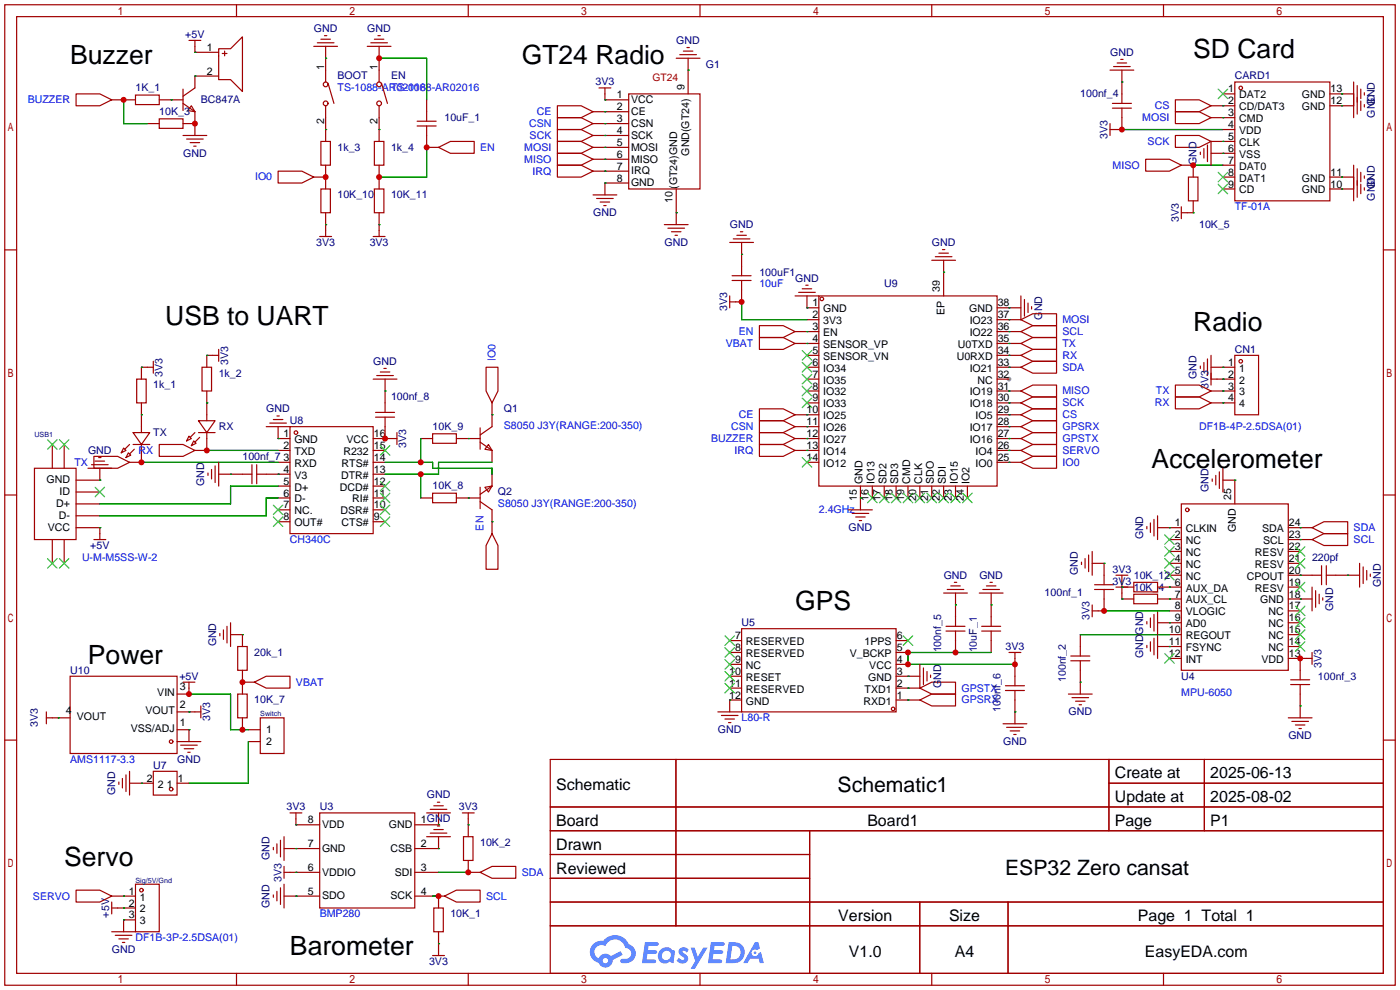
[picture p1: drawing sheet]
<svg xmlns="http://www.w3.org/2000/svg" width="299mm" height="212mm" viewBox="0 0 299 212" stroke-linecap="round" stroke-linejoin="round" font-family="sans-serif">
<circle cx="215.6" cy="81" r=".51" fill="#999"/>
<g fill="none" stroke="#a10000" stroke-width=".25">
<path d="M1 1h297.2v209.6h-297.2zM3.6 3.6h292.1v204.4h-292.1zM50.5 1v2.6M100.1 1v2.6M149.6 1v2.6M199.1 1v2.6M248.7 1v2.6M1 53.4h2.6M295.7 53.4h2.5M1 105.8h2.6M295.7 105.8h2.5M1 158.2h2.6"/>
<path d="M295.7 158.2h2.5M117.6 162.3h178.1v45.7h-178.1zM117.6 172.5h178.1M117.6 177.5h178.1M144.5 162.3v35.6M173 177.5v30.5M237 162.3v15.2M237 167.4h58.7M257.4 162.3v15.2M117.6 182.6h55.4M117.6 192.8h178.1M117.6 187.7h55.4"/>
<path d="M117.6 197.9h178.1M196.6 192.8v15.2M215.4 192.8v15.2M50.5 208v2.6M100.1 208v2.6M149.6 208v2.6M199.1 208v2.6M248.7 208v2.6"/>
</g>
<g fill="#5487ff">
<path d="M145.3 202.7a1.3 1.3 0 0 1 1.9 .3l-.4 .6a.54 .54 0 0 0-.9-.2l.1 .2a1.34 1.34 0 0 1 .9 1.8 1.47 1.47 0 0 1-2.3-.1l.5-.6 .8 .5a.31 .31 0 0 0 .4-.3 .31 .31 0 0 0-.3-.4 1.12 1.12 0 0 1-.7-1.8z"/>
<path d="M147.6 202.5h.9l.6 2 1.2-2h.9l-2.7 4.6h-.9l1-1.7z"/>
<path d="M137.8 201.4h1.7a1.31 1.31 0 0 1 1.2 .2 .4 .4 0 0 1-.3 .5l-1.8 .1-.1 .9h1.6a.4 .4 0 0 1 .4 .4 .4 .4 0 0 1-.5 .4h-1.6l-.2 1.2h1.4a.46 .46 0 0 1 .5 0 .46 .46 0 0 1 .1 .5l-.4 .2h-2.6z"/>
<path d="M151.9 201.4h1.7a1.32 1.32 0 0 1 1.2 .2 .39 .39 0 0 1-.3 .5l-1.8 .1-.1 .9h1.6a.4 .4 0 0 1 .4 .4 .4 .4 0 0 1-.4 .4h-1.7l-.2 1.2h1.4a.46 .46 0 0 1 .5 0 .46 .46 0 0 1 .1 .5l-.4 .2h-2.6z"/>
<path d="M161.3 201.4h.8l.3 1.3-.6 .4a.75 .75 0 0 0-1.1 .3 .75 .75 0 0 0 .5 1 .75 .75 0 0 0 .9-.7l.5-.2 .6 2.3h-.8l-.3-.9h-1.8l-.5 .9h-1z"/>
<path d="M155.7 201.4l-.6 4.4h1.5a2.27 2.27 0 0 0 2.6-2.2 2.27 2.27 0 0 0-2.7-2.2zM156.5 202.1a1.5 1.5 0 0 1 1.8 1.6 1.5 1.5 0 0 1-1.9 1.4h-.3z"/>
<path d="M141.2 203a1.6 1.6 0 0 0-.3 2.3 1.6 1.6 0 0 0 2.3 .2l.7 .3 .3-2.4-.1-.3-.5-.1a1.58 1.58 0 0 0-2.4 0zM141.8 203.5a.98 .98 0 0 1 1.6 .4 .98 .98 0 0 1-1.1 1.3 .94 .94 0 0 1-.9-.7 .94 .94 0 0 1 .4-1z"/>
<path d="M126.8 201.8a2.37 2.37 0 0 0 1.1 4 1.54 1.54 0 0 0 1.8 1 1.54 1.54 0 0 0 1.2-1.6l2.2-1.1-.5-.8-2 1a1.57 1.57 0 0 0-2.7 .5 1.5 1.5 0 0 1-.7-2.1 1.5 1.5 0 0 1 2.2-.5 2.23 2.23 0 0 1 2.3-1.4 2.23 2.23 0 0 1 2 1.8 1.16 1.16 0 0 1 1.2 1.1 1.16 1.16 0 0 1-1.1 1.2h-.7a.47 .47 0 0 0-.5 .4 .47 .47 0 0 0 .4 .5 2.17 2.17 0 0 0 2.5-.9 2.17 2.17 0 0 0-.3-2.7l-.8-.4a3.2 3.2 0 0 0-5.5-.7l-1.1 .1zM128.8 205.3a.6 .6 0 0 1 1.2 0 .6 .6 0 0 1-1.2 0z"/>
<circle cx="161.4" cy="203.6" r=".28"/>
</g>
<g fill="none" stroke="#a10000" stroke-width=".25">
<path d="M39.1 19.1v4.5M40.4 8.6h2.5M41.7 8.6v2.6h5M46.7 10.4h2.6l2.5-2.5v11.7l-2.5-2.6h-2.6zM46.7 16.3h-5v2.5l-2.6 1.8M47.5 11.4h1M48 10.9v1M67.1 9.9h5M67.8 9.1h3.6M68.6 8.4h2M69.3 7.6h.5M69.6 9.9v7.6"/>
<path d="M70.1 17.8l1.3 4.3M78.5 9.9h5.1M79.2 9.1h3.6M80 8.4h2M80.8 7.6h.5M81 9.9v7.6M81.5 17.8l1.3 4.3M128 18.8h2.6M129.3 18.8v2.5h5.1M144.5 12.4h5.1M145.3 11.7h3.5M146 10.9h2.1"/>
<path d="M146.8 10.2h.5M147.1 12.4v7.7M237.2 15h5.1M238 14.2h3.6M238.8 13.5h2M239.5 12.7h.5M239.8 15v7.1M263.9 17.5h20.3v25.4h-20.3zM289.3 17.5v7.6M290.1 18.3v6.1M290.8 19.1v2M291.6 19.8v.5"/>
<path d="M16.3 20.1h5l2.6 1.2-2.6 1.3h-5zM23.9 21.3h5.1M29 20.3h5v2.1h-5zM31.5 26.4h2.5M34 25.4h5.1v2h-5.1zM34 21.3h5.1M39.1 22.1l2.6 1.8M39.1 26.4h2.6M39.1 29h5.1M39.9 29.7h3.5M40.6 30.5h2.1M40.9 22.6l.8 1.3-1.6-.3z"/>
<path d="M41.4 31.2h.5M41.7 23.9v5.1M59.4 36.6h5.1l2.6 1.2-2.6 1.3h-5.1zM67.1 37.8h2.5M68.6 30.2h2v5.1h-2zM69.6 22.6v7.6M69.6 35.3v5.1M80 30.2h2v5.1h-2zM81 22.6v7.6M81 35.3v5.1M89.2 26.9h4M89.2 25.9h4"/>
<path d="M91.2 21.3v4.6M91.2 26.9v4.6h2.5M93.7 31.5l2.6-1.3h5v2.6h-5zM119.1 32.8h5.1l2.5 1.2-2.5 1.3h-5.1zM119.1 27.7h5.1l2.5 1.3-2.5 1.2h-5.1zM119.1 30.2h5.1l2.5 1.3-2.5 1.3h-5.1zM119.1 35.3h5.1l2.5 1.3-2.5 1.2h-5.1zM119.1 25.1h5.1l2.5 1.3-2.5 1.3h-5.1zM119.1 22.6h5.1l2.5 1.3-2.5 1.2h-5.1zM126.7 26.4h7.7M126.7 29h7.7M126.7 31.5h7.7"/>
<path d="M126.7 23.9h7.7M126.7 34h7.7M126.7 36.6h7.7M134.4 20.1h15.2v20.3h-15.2zM134.4 39.1h-5.1v2.6M237.2 26.4v2.6M237.7 23.1h4.1M237.7 22.1h4.1M239.8 23.1v4.6h-2.6M244.9 34h5l2.6 1.3-2.6 1.3h-5zM251.2 21.3h5.1l2.5 1.3-2.5 1.3h-5.1zM251.2 29h5.1l2.5 1.2-2.5 1.3h-5.1z"/>
<path d="M251.2 23.9h5.1l2.5 1.2-2.5 1.3h-5.1zM252.5 35.3h2.5v2.5M254 37.8h2v5.1h-2zM256.5 32.5v.5M257.3 31.8v2M258.1 31v3.5M258.8 30.2v5.1M258.8 22.6h5.1M258.8 30.2h5.1M258.8 32.8h5.1M258.8 25.1h5.1M261.4 35.3h2.5"/>
<path d="M261.4 27.7h2.5M261.4 20.1h2.5M261.4 37.8h2.5M284.2 22.6h5.1M284.2 20.1h5.1M284.2 37.8h5.1M289.3 35.3v7.6M290.1 36.1v6.1M290.8 21.6v2M290.8 36.8v2.1M290.8 39.4v2M291.6 22.4v.5"/>
<path d="M291.6 37.6v.5M68.3 50.5h2.6M68.6 40.4h2v5.1h-2zM69.6 45.5v5M79.8 50.5h2.5M80 40.4h2v5.1h-2zM81 45.5v5M126.7 41.7h5.1M127.5 42.4h3.6M128.3 43.2h2M129 43.9h.5M142 48h5.1"/>
<path d="M142.7 48.8h3.6M143.5 49.5h2M144.3 50.3h.5M144.5 40.4v7.6M156 51.8h5M156.5 59.9h4M156.5 58.9h4M156.7 51.1h3.6M157.5 50.3h2M158.2 49.5h.5M158.5 59.9v4.6h-2.5M158.5 51.8v7.1"/>
<path d="M199.1 55.6h5.1M199.9 54.9h3.6M200.7 54.1h2M201.4 53.3h.5M201.7 55.6v7.6M252.5 44.2v2.5M255 42.9v2.6h-2.5M261.4 40.4h2.5M284.2 40.4h5.1M291.6 40.1v.5M32.8 78.5h-2.6v2.5M32.8 77.2v2.6"/>
<path d="M43.2 78.5h2v5.1h-2zM46.7 75.9h-2.5v2.6M46.7 74.7v2.5M81.3 79.5h2M82 78.7h.5M103.9 78.5h2.5v5.1l-1.2 2.5-1.3-2.5zM156 63.2v2.6M162.3 72.1h5.1l2.5 1.3-2.5 1.3h-5.1zM162.3 69.6h5.1l2.5 1.3-2.5 1.2h-5.1zM169.9 70.9h5.1M169.9 73.4h5.1M169.9 63.2h5.1"/>
<path d="M170.7 62.5h3.5M171.4 61.7h2.1M172.2 61h.5M172.5 78.5h2.5M172.5 63.2v2.6h2.5M172.5 68.3h2.5M172.5 75.9h2.5M175 63.2h38.1v40.7h-38.1zM213.1 78.5h5.1M213.1 65.8h5.1M213.1 68.3h5.1M213.1 70.9h5.1"/>
<path d="M213.1 73.4h5.1M213.1 75.9h5.1M218.2 70.9l2.5-1.3h5.1v2.5h-5.1zM218.2 78.5l2.5-1.3h5.1v2.6h-5.1zM218.2 68.3l2.5-1.2h5.1v2.5h-5.1zM218.2 75.9l2.5-1.2h5.1v2.5h-5.1zM218.2 73.4l2.5-1.3h5.1v2.6h-5.1zM218.2 63.2v5.1M218.9 64v3.6M219.7 64.8v2M220.5 65.5v.5M256.5 78.2v.5"/>
<path d="M257.3 77.5v2M258.1 76.7v3.6M258.8 78.5h5.1M258.8 75.9v6.4M263.9 75.9h5.1v12.7h-5.1zM11.2 95v5.1M13.7 95v5.1M19.6 99.3h3.5M20.1 97.5h5l2.6 1.3-2.6 1.3h-5zM20.3 98.6h2.1M21.1 97.8h.5M26.4 95.8l.5 .5-1 .5z"/>
<path d="M27.4 96.8l.5 .5-1 .5zM27.7 95l-1 1M28.4 92.5h3.6l-1.8 2.5zM28.4 95h3.6M28.7 96l-1 1M29.2 81h2v5.1h-2zM30.2 95v3.8h-2.5M30.2 86.1v6.4M34 95h5.1l2.6 1.3-2.6 1.2h-5.1zM40.4 93.2l.5 .5-1 .5zM41.4 94.2l.5 .5-1 .5zM41.7 92.5l-1.1 1"/>
<path d="M42.4 89.9h3.6l-1.8 2.6zM42.4 92.5h3.6M42.7 93.5l-1 1M44.2 92.5v3.8h-2.5M44.2 83.6v6.3M46 99.6v3.5M46.7 98.8v5.1M53.8 99.3v4.1M54.9 99.3v4.1M56.9 91.2h5.1M57.7 90.4h3.5M58.4 89.7h2.1"/>
<path d="M59.2 88.9h.5M59.4 91.2v2.5h2.6M59.4 96.3h2.6M59.4 98.8h2.6M62 91.2h17.8v22.8h-17.8zM79.8 81h5M79.8 93.7h5M79.8 96.3h2.5M79.8 98.8h2.5M80.3 88.1h4M80.3 89.2h4M80.5 80.3h3.6"/>
<path d="M82.3 81v7.1M82.3 89.2v4.5M84.8 92.5v2.5M89.9 93.7h2.6M92.5 92.7h5v2h-5zM97.5 93.7h5.1M102.6 94.5l2.6 1.8M102.6 91.4v4.6M104.4 95l.8 1.3-1.6-.3zM105.2 86.1v5.1l-2.6 1.8M105.2 96.3v2.5M162.3 92.5h5.1l2.5 1.2-2.5 1.3h-5.1z"/>
<path d="M162.3 89.9h5.1l2.5 1.3-2.5 1.3h-5.1zM162.3 87.4h5.1l2.5 1.2-2.5 1.3h-5.1zM162.3 95h5.1l2.5 1.3-2.5 1.2h-5.1zM169.9 93.7h5.1M169.9 96.3h5.1M169.9 91.2h5.1M169.9 88.6h5.1M172.5 81h2.5M172.5 86.1h2.5M172.5 83.6h2.5M172.5 98.8h2.5M213.1 81h2.5"/>
<path d="M213.1 86.1h5.1M213.1 83.6h5.1M213.1 93.7h5.1M213.1 96.3h5.1M213.1 98.8h5.1M213.1 91.2h5.1M213.1 88.6h5.1M218.2 83.6l2.5-1.3h5.1v2.5h-5.1zM218.2 86.1l2.5-1.3h5.1v2.6h-5.1zM218.2 93.7l2.5-1.2h5.1v2.5h-5.1zM218.2 91.2l2.5-1.3h5.1v2.6h-5.1zM218.2 98.8l2.5-1.3h5.1v2.6h-5.1z"/>
<path d="M218.2 96.3l2.5-1.3h5.1v2.5h-5.1zM218.2 88.6l2.5-1.2h5.1v2.5h-5.1zM251.2 84.8h5.1l2.5 1.3-2.5 1.3h-5.1zM251.2 82.3h5.1l2.5 1.3-2.5 1.2h-5.1zM258.8 81h5.1M258.8 86.1h5.1M258.8 83.6h5.1M7.4 100.1h8.9v15.2h-8.9zM11.2 115.3v5.1M13.7 115.3v5.1M16.3 112.8h5v2.5M16.3 110.2h5"/>
<path d="M16.3 107.7h5M16.3 105.2h5M18.8 100.1h5.1M20.1 115.3h2.5M21.3 100.1v2.5h-5M44.4 101.1v.5M45.2 100.3v2.1M46.7 101.3h7.1M54.9 101.3h7.1M59.4 103.9h2.6M59.4 106.4h2.6M59.4 109h2.6"/>
<path d="M59.4 111.5h2.6M79.8 101.3h2.5M79.8 103.9h2.5M79.8 106.4h2.5M79.8 109h2.5M79.8 111.5h2.5M89.9 106.4h2.6M92.5 105.4h5v2h-5zM97.5 106.4h5.1M102.6 107.2l2.6 1.8v5M102.6 104.1v4.6M103.6 104.1l1.6-.2-.8 1.3z"/>
<path d="M105.2 114l1.2 2.6v5.1h-2.5v-5.1zM105.2 101.3v2.6M105.2 103.9l-2.6 1.8M181.4 109h5M182.1 109.7h3.6M182.9 110.5h2M183.6 111.3h.5M183.9 103.9v5.1M186.4 103.9v2.5M189 103.9v2.5M191.5 103.9v2.5M194.1 103.9v2.5"/>
<path d="M196.6 103.9v2.5M199.1 103.9v2.5M201.7 103.9v2.5M204.2 103.9v2.5M206.8 103.9v2.5M231.9 119.4v2M232.7 118.6v3.6M233.4 117.9v5M245.1 112.5v.5M245.9 111.8v2M246.6 111v3.6M247.4 112.8h5.1"/>
<path d="M247.4 110.2v5.1M249.9 115.3h2.6M249.9 117.9h2.6M252.5 107.7h22.8v35.6h-22.8zM259.1 102.4v.5M259.8 101.6v2M260.6 100.8v3.6M261.4 102.6h2.5v5.1M261.4 100.1v5.1M275.3 112.8h5.1M275.3 115.3h5.1M275.3 117.9h2.6"/>
<path d="M280.4 115.3l2.6-1.3h5v2.6h-5zM280.4 112.8l2.6-1.3h5v2.5h-5zM47 135.4v.5M47.8 134.6v2.1M48.5 133.9v3.5M49.3 135.6h2.5v2.6M49.3 133.1v5.1M50.8 138.2h2v5.1h-2zM156 139.4h2.5M156 136.9h2.5M158.5 134.4h33v17.7h-33zM191.5 139.4h2.6"/>
<path d="M191.5 136.9h2.6M201.7 126.7h5.1M202.2 134.9h4M202.2 133.9h4M202.4 126h3.6M203.2 125.2h2M204 124.5h.5M204.2 126.7v7.2M204.2 134.9v4.5M209.3 126.7h5.1M209.8 134.9h4.1M209.8 133.9h4.1"/>
<path d="M210.1 126h3.5M210.8 125.2h2.1M211.6 124.5h.5M211.8 126.7v7.2M211.8 134.9v4.5M215.6 139.4h2.6M216.9 139.4v7.2M230.9 135.6v4.6M231.1 120.1v.5M233.4 120.4h2.6v4.6M233.4 129.3v2.5M233.9 125h4.1"/>
<path d="M233.9 126h4.1M236 126v4.6h-2.6M238.5 122.9h2.5M238.5 125.5h3.8M239.8 122.9v5.1h2.5M242.3 127h5.1v2h-5.1zM242.3 124.5h5.1v2h-5.1zM245.1 132.8v.6M245.1 137.9v.5M245.9 132.1v2M245.9 137.2v2M246.6 131.3v3.6"/>
<path d="M246.6 136.4v3.6M247.4 125.5h5.1M247.4 128h5.1M247.4 133.1h5.1M247.4 138.2h5.1M247.4 130.6v10.1M249.9 120.4h2.6M249.9 122.9h2.6M249.9 130.6h2.6M249.9 135.6h2.6M275.3 120.4h2.6M275.3 122.9h7.1"/>
<path d="M275.3 125.5h2.6M275.3 128h5.1M275.3 130.6h2.6M275.3 133.1h2.6M275.3 135.6h2.6M275.3 138.2h2.6M280.4 125.5v5.1M280.4 139.4v2.6M281.2 126.2v3.6M281.9 127v2M282.4 120.9v4.1M282.7 127.8v.5"/>
<path d="M283.5 122.9h7.1M283.5 120.9v4.1M290.6 120.4v5.1M291.3 121.2v3.5M292.1 121.9v2.1M292.9 122.7v.5M9.9 153.4h5.1M9.9 152.1v2.6M15 144.5h22.8v16.5h-22.8zM37.8 152.1h5.1M37.8 156h2.6v2.5M37.8 158.5h5.1"/>
<path d="M38.6 159.3h3.6M39.1 145.8h2.6M40.4 145.8v2.5h-2.6M42.9 150.9v2.5M50.8 148.3h2v5.1h-2zM51.8 143.3v5M51.8 153.4v2.6M51.8 145.8h2.6M53.1 156h2.5M53.1 158.5h2.5M54.4 145.8l2.5-1.3h5.1v2.6h-5.1zM55.6 153.4h5.1v7.6h-5.1z"/>
<path d="M153.4 152.1h5.1M154.2 152.9h3.5M154.9 153.7h2.1M155.7 154.4h.5M156 147.1h2.5M156 144.5h2.5M156 142h2.5M158.5 149.6h-2.5v2.5M191.5 149.6h5.1M191.5 147.1h5.1M191.5 144.5h5.1M191.5 142h2.6"/>
<path d="M196.6 149.6l2.5-1.3h5.1v2.6h-5.1zM196.6 147.1l2.5-1.3h5.1v2.5h-5.1zM196.6 142v5.1M197.4 142.7v3.6M198.1 143.5v2M198.9 144.3v.5M214.4 154.7h5.1M214.9 147.6h4M214.9 146.6h4M215.1 155.4h3.6M215.9 156.2h2M216.7 157h.5"/>
<path d="M216.9 147.6v7.1M228.3 148.3h5.1M228.9 141.2h4M228.9 140.2h4M229.1 149.1h3.6M229.9 149.9h2M230.6 150.6h.5M230.9 141.2v7.1M249.9 140.7h2.6M275.3 140.7h5.1M275.3 153.4h5.1M275.8 145.3h4.1"/>
<path d="M275.8 146.3h4.1M276.1 154.2h3.6M276.9 154.9h2M277.6 155.7h.5M277.9 140.7v4.6M277.9 146.3v7.1M25.4 167.1v.5M26.2 166.4v2M26.9 165.6v3.6M27.7 167.4h5.1M27.7 164.8v5.1M32.8 164.8h5v5.1h-5z"/>
<path d="M37.8 167.4h2.6M39.4 160h2M40.1 160.8h.5M59.9 179.6v3.5M60.7 178.8v5.1M62 173.7h2.5M63.2 173.7v2.6h5.1M68.3 173.7h20.3v20.4h-20.3zM91.2 173.7h5.1M91.2 178.8h5.1M91.9 173h3.6M91.9 178.1h3.6"/>
<path d="M92.7 172.2h2M92.7 177.3h2M93.5 171.5h.5M93.5 176.5h.5M93.7 173.7v2.6h-5.1M93.7 178.8v2.6h-5.1M98.8 173.7h2.5M99.1 178.8h2v5.1h-2zM100.1 173.7v5.1M16.3 190.2h5l2.6 1.3-2.6 1.3h-5zM23.9 191.5h5.1M23.9 199.1h5.1"/>
<path d="M23.9 194.1h5.1M23.9 192.8v2.5M24.6 199.9h3.6M29 189h5v10.1h-5zM29 196.6h-2.6v2.5M58.4 181.1v.5M58.4 191.3v.5M59.2 180.3v2.1M59.2 190.5v2M59.9 189.7v3.6M60.7 181.4h7.6M60.7 186.4h7.6"/>
<path d="M60.7 191.5h7.6M60.7 185.2v2.5M60.7 189v5.1M88.6 186.4h5.1M88.6 191.5h6.4M92.7 194.1h2v5h-2zM93.7 191.5v2.6M93.7 199.1v5.1M95 191.5l2.5-1.3h5.1v2.6h-5.1zM100.1 183.9v2.5h2.5M102.6 186.4l2.6-1.2h5v2.5h-5zM25.4 200.7h2"/>
<path d="M26.2 201.4h.5M92.5 204.2h2.5"/>
<circle cx="69.6" cy="18" r=".51"/>
<circle cx="81" cy="18" r=".51"/>
<circle cx="265.2" cy="18.8" r=".38"/>
<circle cx="69.6" cy="22.1" r=".51"/>
<circle cx="81" cy="22.1" r=".51"/>
<circle cx="175.6" cy="63.9" r=".38"/>
<circle cx="265.2" cy="77.2" r=".38"/>
<circle cx="63.2" cy="92.5" r=".38"/>
<circle cx="253.7" cy="109" r=".38"/>
<circle cx="36.6" cy="158.5" r=".38"/>
<circle cx="190.9" cy="151.5" r=".38"/>
<circle cx="36.6" cy="168.7" r=".38"/>
<circle cx="30.2" cy="190.2" r=".38"/>
</g>
<g fill="none" stroke="#008700" stroke-width=".25">
<path d="M41.7 16.3h.1M41.7 11.2h.1M69.6 12.4h.1M81 12.4h10.2v8.9M147.1 15h.1M239.8 17.5h.1M26.4 21.3v5.1h5.1M36.6 21.3h.1M41.7 26.4h.1M69.6 27.7h.1M69.6 37.8h.1M81 27.7h.1"/>
<path d="M91.2 31.5v6.3h-10.2M129.3 31.5h.1M129.3 34h.1M129.3 29h.1M129.3 36.6h.1M129.3 26.4h.1M129.3 23.9h.1M129.3 39.1h.1M129.3 21.3h.1M239.8 27.7h21.6M255 35.3h6.4M261.4 22.6h.1"/>
<path d="M261.4 30.2h.1M261.4 32.8h.1M261.4 25.1h.1M286.8 37.8h.1M286.8 22.6h.1M286.8 20.1h.1M69.6 48h.1M81 48h.1M144.5 45.5h.1M158.5 54.4h.1M201.7 58.2h.1M255 45.5h.1"/>
<path d="M286.8 40.4h.1M30.2 78.5h.1M44.2 75.9h.1M158.5 64.5v3.8h14M172.5 65.8h.1M172.5 70.9h.1M172.5 73.4h.1M215.6 78.5h.1M215.6 75.9h.1M215.6 73.4h.1M215.6 68.3h.1M215.6 65.8h.1"/>
<path d="M215.6 70.9h.1M261.4 78.5h.1M30.2 88.6h.1M30.2 98.8h29.2M44.2 86.1h.1M44.2 96.3h15.2M59.4 93.7h.1M82.3 93.7h.1M82.3 83.6h.1M82.3 98.8h10.2v1.3h12.7v1.2M89.9 93.7v5.1M100.1 93.7h.1"/>
<path d="M105.2 88.6h.1M105.2 98.8h-11.5v2.5h-11.4M172.5 93.7h.1M172.5 88.6h.1M172.5 91.2h.1M172.5 96.3h.1M215.6 98.8h.1M215.6 96.3h.1M215.6 93.7h.1M215.6 91.2h.1M215.6 88.6h.1M215.6 86.1h.1"/>
<path d="M215.6 83.6h.1M261.4 81h.1M261.4 86.1h.1M261.4 83.6h.1M21.3 112.8h.1M21.3 102.6h.1M49.3 101.3h.1M59.4 101.3h.1M59.4 103.9h-10.1v3.8h-28M59.4 106.4h-2.5v3.8h-35.6M89.9 101.3v5.1M100.1 106.4h.1"/>
<path d="M105.2 111.5h.1M183.9 106.4h.1M249.9 112.8h.1M263.9 102.6h.1M277.9 115.3h.1M277.9 112.8h.1M51.8 135.6h.1M204.2 129.3h.1M211.8 129.3h.1M211.8 139.4h-17.7v2.6h22.8M230.9 135.6h19M236 120.4h.1"/>
<path d="M236 130.6h13.9M239.8 128h.1M239.8 125.5h.1M249.9 128h.1M249.9 138.2h.1M249.9 133.1h.1M249.9 125.5h.1M277.9 128h.1M277.9 122.9h.1M288 122.9h.1M12.4 153.4h.1M40.4 152.1h.1"/>
<path d="M40.4 156h.1M40.4 148.3h8.9v7.7h3.8M51.8 145.8h.1M53.1 158.5v8.9h-12.7M156 149.6h.1M194.1 149.6h.1M194.1 147.1h.1M194.1 144.5h.1M216.9 152.1h.1M230.9 145.8h.1M277.9 140.7h.1M277.9 150.9h.1"/>
<path d="M30.2 167.4h.1M63.2 176.3h.1M93.7 176.3h.1M100.1 176.3h.1M26.4 196.6h.1M26.4 194.1h.1M26.4 191.5h.1M63.2 181.4h.1M63.2 191.5h.1M63.2 186.4h.1M92.5 191.5h1.2M93.7 181.4h.1"/>
<path d="M93.7 186.4h6.4M93.7 201.7h.1"/>
</g>
<g fill="none" stroke="#3c3" stroke-width=".25">
<path d="M260.3 19.1l2.1 2M262.4 19.1l-2.1 2M260.3 39.4l2.1 2M260.3 36.8l2.1 2.1M262.4 39.4l-2.1 2M262.4 36.8l-2.1 2.1M171.4 74.9l2.1 2.1M171.4 77.5l2.1 2M173.5 74.9l-2.1 2.1M173.5 77.5l-2.1 2M10.2 94l2 2M12.2 94l-2 2"/>
<path d="M12.7 94l2 2M14.7 94l-2 2M81.3 95.2l2 2.1M83.3 95.2l-2 2.1M171.4 80l2.1 2M171.4 82.5l2.1 2.1M171.4 85.1l2.1 2M171.4 97.8l2.1 2M173.5 80l-2.1 2M173.5 82.5l-2.1 2.1M173.5 85.1l-2.1 2M173.5 97.8l-2.1 2"/>
<path d="M10.2 119.4l2 2M12.2 119.4l-2 2M12.7 119.4l2 2M14.7 119.4l-2 2M20.3 104.1l2.1 2.1M22.4 104.1l-2.1 2.1M58.4 107.9l2.1 2.1M58.4 110.5l2.1 2M60.5 107.9l-2.1 2.1M60.5 110.5l-2.1 2M81.3 110.5l2 2M81.3 107.9l2 2.1"/>
<path d="M81.3 105.4l2 2M81.3 102.9l2 2M83.3 110.5l-2 2M83.3 107.9l-2 2.1M83.3 105.4l-2 2M83.3 102.9l-2 2M185.4 105.4l2.1 2M187.5 105.4l-2.1 2M188 105.4l2 2M190 105.4l-2 2M190.5 105.4l2 2M192.5 105.4l-2 2"/>
<path d="M193 105.4l2.1 2M195.1 105.4l-2.1 2M195.6 105.4l2 2M197.6 105.4l-2 2M198.1 105.4l2.1 2M200.2 105.4l-2.1 2M200.7 105.4l2 2M202.7 105.4l-2 2M203.2 105.4l2 2M205.2 105.4l-2 2M205.7 105.4l2.1 2M207.8 105.4l-2.1 2"/>
<path d="M248.9 114.3l2.1 2M248.9 116.8l2.1 2.1M248.9 119.4l2.1 2M251 114.3l-2.1 2M251 116.8l-2.1 2.1M251 119.4l-2.1 2M276.9 119.4l2 2M276.9 116.8l2 2.1M278.9 119.4l-2 2M278.9 116.8l-2 2.1M154.9 135.9l2.1 2M154.9 138.4l2.1 2.1"/>
<path d="M157 135.9l-2.1 2M157 138.4l-2.1 2.1M193 135.9l2.1 2M195.1 135.9l-2.1 2M248.9 121.9l2.1 2.1M248.9 139.7l2.1 2M251 121.9l-2.1 2.1M251 139.7l-2.1 2M276.9 137.2l2 2M276.9 134.6l2 2.1M276.9 132.1l2 2M276.9 129.5l2 2.1"/>
<path d="M276.9 124.5l2 2M278.9 137.2l-2 2M278.9 134.6l-2 2.1M278.9 132.1l-2 2M278.9 129.5l-2 2.1M278.9 124.5l-2 2M154.9 141l2.1 2M154.9 143.5l2.1 2M154.9 146.1l2.1 2M157 141l-2.1 2M157 143.5l-2.1 2M157 146.1l-2.1 2"/>
</g>
<g fill="#c00">
<circle cx="93.7" cy="191.5" r=".63"/>
<circle cx="100.1" cy="186.4" r=".63"/>
<circle cx="277.9" cy="140.7" r=".63"/>
<circle cx="236" cy="130.6" r=".63"/>
<circle cx="255" cy="35.3" r=".63"/>
<circle cx="239.8" cy="27.7" r=".63"/>
<circle cx="41.7" cy="26.4" r=".63"/>
<circle cx="26.4" cy="21.3" r=".63"/>
<circle cx="194.1" cy="139.4" r=".63"/>
<circle cx="194.1" cy="142" r=".63"/>
<circle cx="204.2" cy="139.4" r=".63"/>
<circle cx="216.9" cy="142" r=".63"/>
<circle cx="40.4" cy="148.3" r=".63"/>
<circle cx="51.8" cy="156" r=".63"/>
<circle cx="51.8" cy="145.8" r=".63"/>
<circle cx="30.2" cy="98.8" r=".63"/>
<circle cx="44.2" cy="96.3" r=".63"/>
<circle cx="82.3" cy="93.7" r=".63"/>
<circle cx="81" cy="12.4" r=".63"/>
<circle cx="69.6" cy="37.8" r=".63"/>
<circle cx="91.2" cy="31.5" r=".63"/>
<circle cx="81" cy="37.8" r=".63"/>
<circle cx="158.5" cy="64.5" r=".63"/>
<circle cx="89.9" cy="98.8" r=".63"/>
<circle cx="89.9" cy="101.3" r=".63"/>
</g>
<g font-size="5.7">
<text x="15" y="13.6">Buzzer</text>
<text x="111.5" y="13.6">GT24 Radio</text>
<text x="255" y="12.4">SD Card</text>
<text x="35.3" y="69.5">USB to UART</text>
<text x="255" y="70.8">Radio</text>
<text x="246.1" y="100">Accelerometer</text>
<text x="169.9" y="130.5">GPS</text>
<text x="18.8" y="141.9">Power</text>
<text x="13.7" y="185.1">Servo</text>
<text x="62" y="204.1">Barometer</text>
</g>
<g font-size="4.5">
<text x="179" y="169.2">Schematic1</text>
<text x="214.8" y="187">ESP32 Zero cansat</text>
</g>
<g font-size="3.4">
<text x="238.3" y="166.4">Create at</text>
<text x="258.7" y="166.4">2025-06-13</text>
<text x="118.9" y="168.9">Schematic</text>
<text x="238.3" y="171.4">Update at</text>
<text x="258.7" y="171.4">2025-08-02</text>
<text x="118.9" y="176.5">Board</text>
<text x="185.4" y="176.5">Board1</text>
<text x="238.3" y="176.5">Page</text>
<text x="258.7" y="176.5">P1</text>
<text x="118.9" y="181.6">Drawn</text>
<text x="118.9" y="186.7">Reviewed</text>
<text x="179.2" y="196.8">Version</text>
<text x="202.8" y="196.8">Size</text>
<text x="243.2" y="196.8">Page 1 Total 1</text>
<text x="181.4" y="204.5">V1.0</text>
<text x="204.1" y="204.5">A4</text>
<text x="244.7" y="204.5">EasyEDA.com</text>
</g>
<g font-size="2.3" fill="#000080">
<text x="39.6" y="8.1">+5V</text>
<text x="67.1" y="6.8">GND</text>
<text x="78.5" y="6.8">GND</text>
<text x="144.5" y="9.4">GND</text>
<text x="237.3" y="11.9">GND</text>
<text x="72.1" y="17">BOOT</text>
<text x="83.6" y="17">EN</text>
<text x="150.9" y="14.4">G1</text>
<text x="263.9" y="17">CARD1</text>
<text x="29" y="19.5">1K_1</text>
<text x="42.9" y="22.1">BC847A</text>
<text x="127.3" y="18.3">3V3</text>
<text x="230.9" y="20.8">100nf_4</text>
<text x="293.8" y="22.6" transform="rotate(-90 293.8 22.6)">GND</text>
<text x="34" y="24.6">10K_3</text>
<text x="95" y="25.9">10uF_1</text>
<text x="236.7" y="29.7" transform="rotate(-90 236.7 29.7)">3V3</text>
<text x="293.8" y="25.1" transform="rotate(-90 293.8 25.1)">GND</text>
<text x="39.1" y="33.5">GND</text>
<text x="72.1" y="32.2">1k_3</text>
<text x="83.6" y="32.2">1k_4</text>
<text x="255.7" y="35.3" transform="rotate(-90 255.7 35.3)">GND</text>
<text x="293.8" y="40.4" transform="rotate(-90 293.8 40.4)">GND</text>
<text x="72.1" y="42.4">10K_10</text>
<text x="83.6" y="42.4">10K_11</text>
<text x="126.8" y="46.2">GND</text>
<text x="251.9" y="47.5" transform="rotate(-90 251.9 47.5)">3V3</text>
<text x="293.8" y="42.9" transform="rotate(-90 293.8 42.9)">GND</text>
<text x="67.6" y="52.5">3V3</text>
<text x="79" y="52.5">3V3</text>
<text x="142" y="52.5">GND</text>
<text x="156" y="48.7">GND</text>
<text x="199.2" y="52.5">GND</text>
<text x="256.3" y="48.7">10K_5</text>
<text x="162.3" y="58.9">100uF1</text>
<text x="169.9" y="60.2">GND</text>
<text x="189" y="61.4">U9</text>
<text x="155.4" y="66.5" transform="rotate(-90 155.4 66.5)">3V3</text>
<text x="222.7" y="68.3" transform="rotate(-90 222.7 68.3)">GND</text>
<text x="48.7" y="78" transform="rotate(-90 48.7 78)">3V3</text>
<text x="79.8" y="77.9">GND</text>
<text x="263.9" y="75.4">CN1</text>
<text x="32.8" y="83">1k_1</text>
<text x="34.8" y="80.5" transform="rotate(-90 34.8 80.5)">3V3</text>
<text x="46.7" y="80.5">1k_2</text>
<text x="255.7" y="81" transform="rotate(-90 255.7 81)">GND</text>
<text x="258.3" y="83" transform="rotate(-90 258.3 83)">3V3</text>
<text x="56.9" y="88.1">GND</text>
<text x="83.6" y="85.6">100nf_8</text>
<text x="107.7" y="88.1">Q1</text>
<text x="32.8" y="93.2">TX</text>
<text x="46.7" y="91.9">RX</text>
<text x="62" y="90.6">U8</text>
<text x="86.8" y="95.7" transform="rotate(-90 86.8 95.7)">3V3</text>
<text x="92.5" y="91.9">10K_9</text>
<text x="18.8" y="97">GND</text>
<text x="51.8" y="98.3">100nf_7</text>
<text x="43.7" y="103.9" transform="rotate(-90 43.7 103.9)">GND</text>
<text x="92.5" y="104.6">10K_8</text>
<text x="106.4" y="105.9">Q2</text>
<text x="258.3" y="105.1" transform="rotate(-90 258.3 105.1)">GND</text>
<text x="181.4" y="113.5">GND</text>
<text x="19.3" y="117.3">+5V</text>
<text x="244.3" y="115.3" transform="rotate(-90 244.3 115.3)">GND</text>
<text x="280.4" y="119.9">220pf</text>
<text x="201.7" y="123.7">GND</text>
<text x="209.3" y="123.7">GND</text>
<text x="230.3" y="122.9" transform="rotate(-90 230.3 122.9)">GND</text>
<text x="237.8" y="122.4">3V3</text>
<text x="237.8" y="124.9">3V3</text>
<text x="242.3" y="123.7">10K_12</text>
<text x="295.1" y="125.5" transform="rotate(-90 295.1 125.5)">GND</text>
<text x="223.3" y="127.5">100nf_1</text>
<text x="242.3" y="126.2">10K_4</text>
<text x="285" y="130.5" transform="rotate(-90 285 130.5)">GND</text>
<text x="158.5" y="133.8">U5</text>
<text x="232.9" y="132.6" transform="rotate(-90 232.9 132.6)">3V3</text>
<text x="244.3" y="135.6" transform="rotate(-90 244.3 135.6)">GND</text>
<text x="15" y="144">U10</text>
<text x="46.2" y="138.2" transform="rotate(-90 46.2 138.2)">GND</text>
<text x="54.4" y="140.2">20k_1</text>
<text x="201.1" y="139.4" transform="rotate(-90 201.1 139.4)">100nf_5</text>
<text x="208.8" y="139.4" transform="rotate(-90 208.8 139.4)">10uF_1</text>
<text x="214.9" y="138.9">3V3</text>
<text x="244.3" y="140.7" transform="rotate(-90 244.3 140.7)">GND</text>
<text x="282.4" y="142.7" transform="rotate(-90 282.4 142.7)">3V3</text>
<text x="38.3" y="145.3">+5V</text>
<text x="201.1" y="147" transform="rotate(-90 201.1 147)">GND</text>
<text x="227.8" y="145.8" transform="rotate(-90 227.8 145.8)">100nf_2</text>
<text x="252.5" y="145.3">U4</text>
<text x="281.7" y="145.3">100nf_3</text>
<text x="8.1" y="155.4" transform="rotate(-90 8.1 155.4)">3V3</text>
<text x="44.9" y="154.2" transform="rotate(-90 44.9 154.2)">3V3</text>
<text x="54.4" y="150.3">10K_7</text>
<text x="213.8" y="152.1" transform="rotate(-90 213.8 152.1)">100nf_6</text>
<text x="228.4" y="152.9">GND</text>
<text x="153.4" y="156.7">GND</text>
<text x="214.4" y="159.2">GND</text>
<text x="275.4" y="158">GND</text>
<text x="32.8" y="164.3">U7</text>
<text x="37.9" y="163">GND</text>
<text x="24.6" y="169.9" transform="rotate(-90 24.6 169.9)">GND</text>
<text x="61.2" y="173.2">3V3</text>
<text x="68.3" y="173.2">U3</text>
<text x="91.2" y="170.7">GND</text>
<text x="98.1" y="173.2">3V3</text>
<text x="57.6" y="183.9" transform="rotate(-90 57.6 183.9)">GND</text>
<text x="102.6" y="180.8">10K_2</text>
<text x="60.2" y="188.5" transform="rotate(-90 60.2 188.5)">3V3</text>
<text x="23.3" y="196.1" transform="rotate(-90 23.3 196.1)">+5V</text>
<text x="57.6" y="194" transform="rotate(-90 57.6 194)">GND</text>
<text x="96.3" y="196.1">10K_1</text>
<text x="23.9" y="203.7">GND</text>
<text x="91.7" y="206.2">3V3</text>
</g>
<g font-size="2.3">
<text x="44.2" y="10.9">1</text>
<text x="44.2" y="15.9">2</text>
<text x="69.3" y="15" transform="rotate(-90 69.3 15)">1</text>
<text x="80.7" y="15" transform="rotate(-90 80.7 15)">1</text>
<text x="131.8" y="21">1</text>
<text x="131.8" y="23.6">2</text>
<text x="134.9" y="22">VCC</text>
<text x="146.3" y="19.3" transform="rotate(-90 146.3 19.3)">9</text>
<text x="262.5" y="22.3">2</text>
<text x="262.5" y="19.8">1</text>
<text x="264.8" y="23.6">CD/DAT3</text>
<text x="264.8" y="21">DAT2</text>
<text x="278.2" y="21">GND</text>
<text x="278.2" y="23.6">GND</text>
<text x="284.4" y="19.8">13</text>
<text x="284.4" y="22.3">12</text>
<text x="69.3" y="26.4" transform="rotate(-90 69.3 26.4)">2</text>
<text x="80.7" y="26.4" transform="rotate(-90 80.7 26.4)">2</text>
<text x="131.8" y="26.1">3</text>
<text x="131.8" y="28.6">4</text>
<text x="134.9" y="24.6">CE</text>
<text x="134.9" y="27.1">CSN</text>
<text x="134.9" y="29.7">SCK</text>
<text x="262.5" y="29.9">5</text>
<text x="262.5" y="27.4">4</text>
<text x="262.5" y="24.8">3</text>
<text x="264.8" y="28.6">VDD</text>
<text x="264.8" y="26.1">CMD</text>
<text x="131.8" y="31.2">5</text>
<text x="131.8" y="33.7">6</text>
<text x="134.9" y="32.2">MOSI</text>
<text x="134.9" y="34.7">MISO</text>
<text x="147.3" y="33.3" transform="rotate(-90 147.3 33.3)">GND(GT24)</text>
<text x="262.5" y="35">7</text>
<text x="262.5" y="32.5">6</text>
<text x="264.8" y="33.7">VSS</text>
<text x="264.8" y="31.2">CLK</text>
<text x="131.8" y="36.3">7</text>
<text x="131.8" y="38.8">8</text>
<text x="134.9" y="37.3">IRQ</text>
<text x="134.9" y="39.8">GND</text>
<text x="144.7" y="40.4" transform="rotate(-90 144.7 40.4)">(GT24)GND</text>
<text x="262.5" y="40.1">9</text>
<text x="262.5" y="37.5">8</text>
<text x="264.8" y="41.3">CD</text>
<text x="264.8" y="38.8">DAT1</text>
<text x="264.8" y="36.3">DAT0</text>
<text x="278.2" y="38.8">GND</text>
<text x="278.2" y="41.3">GND</text>
<text x="284.4" y="37.5">11</text>
<text x="284.4" y="40.1">10</text>
<text x="143.7" y="43.4" transform="rotate(-90 143.7 43.4)">10</text>
<text x="173.6" y="65.5">1</text>
<text x="200.9" y="62.5" transform="rotate(-90 200.9 62.5)">39</text>
<text x="213.2" y="65.5">38</text>
<text x="173.6" y="68">2</text>
<text x="173.6" y="70.6">3</text>
<text x="175.9" y="66.7">GND</text>
<text x="175.9" y="69.3">3V3</text>
<text x="175.9" y="71.8">EN</text>
<text x="201.9" y="67.3" transform="rotate(-90 201.9 67.3)">EP</text>
<text x="207.1" y="66.7">GND</text>
<text x="207.2" y="71.8">IO22</text>
<text x="207.2" y="69.3">IO23</text>
<text x="213.2" y="70.6">36</text>
<text x="213.2" y="68">37</text>
<text x="173.6" y="73.1">4</text>
<text x="173.6" y="75.6">5</text>
<text x="175.9" y="74.4">SENSOR_VP</text>
<text x="175.9" y="76.9">SENSOR_VN</text>
<text x="204.5" y="76.9">U0RXD</text>
<text x="204.7" y="74.4">U0TXD</text>
<text x="213.2" y="75.6">34</text>
<text x="213.2" y="73.1">35</text>
<text x="173.6" y="78.2">6</text>
<text x="173.6" y="80.7">7</text>
<text x="173.6" y="83.3">8</text>
<text x="175.9" y="79.4">IO34</text>
<text x="175.9" y="82">IO35</text>
<text x="207.2" y="79.4">IO21</text>
<text x="208.9" y="82">NC</text>
<text x="213.2" y="83.3">31</text>
<text x="213.2" y="80.7">32</text>
<text x="213.2" y="78.2">33</text>
<text x="262.5" y="78.2">1</text>
<text x="262.5" y="80.7">2</text>
<text x="262.5" y="83.3">3</text>
<text x="264.8" y="79.4">1</text>
<text x="264.8" y="82">2</text>
<text x="172.4" y="88.3">10</text>
<text x="173.6" y="85.8">9</text>
<text x="175.9" y="84.5">IO32</text>
<text x="175.9" y="87.1">IO33</text>
<text x="175.9" y="89.6">IO25</text>
<text x="207.2" y="87.1">IO18</text>
<text x="207.2" y="84.5">IO19</text>
<text x="208.5" y="89.6">IO5</text>
<text x="213.2" y="88.3">29</text>
<text x="213.2" y="85.8">30</text>
<text x="262.5" y="85.8">4</text>
<text x="264.8" y="84.5">3</text>
<text x="264.8" y="87.1">4</text>
<text x="60.6" y="93.4">1</text>
<text x="60.6" y="96">2</text>
<text x="62.9" y="94.7">GND</text>
<text x="74" y="94.7">VCC</text>
<text x="79.9" y="96">15</text>
<text x="79.9" y="93.4">16</text>
<text x="172.4" y="90.9">11</text>
<text x="172.4" y="93.4">12</text>
<text x="172.4" y="96">13</text>
<text x="175.9" y="92.1">IO26</text>
<text x="175.9" y="94.7">IO27</text>
<text x="207.2" y="94.7">IO16</text>
<text x="207.2" y="92.1">IO17</text>
<text x="213.2" y="96">26</text>
<text x="213.2" y="93.4">27</text>
<text x="213.2" y="90.9">28</text>
<text x="60.6" y="98.5">3</text>
<text x="60.6" y="101">4</text>
<text x="62.9" y="97.2">TXD</text>
<text x="62.9" y="99.8">RXD</text>
<text x="73" y="99.8">RTS#</text>
<text x="73.4" y="97.2">R232</text>
<text x="79.9" y="101">13</text>
<text x="79.9" y="98.5">14</text>
<text x="172.4" y="98.5">14</text>
<text x="175.9" y="97.2">IO14</text>
<text x="175.9" y="99.8">IO12</text>
<text x="208.5" y="99.8">IO0</text>
<text x="208.5" y="97.2">IO4</text>
<text x="213.2" y="98.5">25</text>
<text x="9.9" y="103.3">GND</text>
<text x="12.7" y="105.9">ID</text>
<text x="60.6" y="103.6">5</text>
<text x="60.6" y="106.1">6</text>
<text x="62.9" y="102.3">V3</text>
<text x="62.9" y="104.8">D+</text>
<text x="62.9" y="107.4">D-</text>
<text x="72.6" y="104.8">DCD#</text>
<text x="72.9" y="102.3">DTR#</text>
<text x="75.3" y="107.4">RI#</text>
<text x="79.9" y="106.1">11</text>
<text x="79.9" y="103.6">12</text>
<text x="183.1" y="107" transform="rotate(-90 183.1 107)">15</text>
<text x="184.4" y="103.4" transform="rotate(-90 184.4 103.4)">GND</text>
<text x="185.6" y="107" transform="rotate(-90 185.6 107)">16</text>
<text x="186.9" y="103.4" transform="rotate(-90 186.9 103.4)">IO13</text>
<text x="188.2" y="107" transform="rotate(-90 188.2 107)">17</text>
<text x="189.4" y="103.4" transform="rotate(-90 189.4 103.4)">SD2</text>
<text x="190.7" y="107" transform="rotate(-90 190.7 107)">18</text>
<text x="192" y="103.4" transform="rotate(-90 192 103.4)">SD3</text>
<text x="193.3" y="107" transform="rotate(-90 193.3 107)">19</text>
<text x="194.5" y="103.4" transform="rotate(-90 194.5 103.4)">CMD</text>
<text x="195.8" y="107" transform="rotate(-90 195.8 107)">20</text>
<text x="197.1" y="103.4" transform="rotate(-90 197.1 103.4)">CLK</text>
<text x="198.3" y="107" transform="rotate(-90 198.3 107)">21</text>
<text x="199.6" y="103.4" transform="rotate(-90 199.6 103.4)">SDO</text>
<text x="200.9" y="107" transform="rotate(-90 200.9 107)">22</text>
<text x="202.1" y="103.4" transform="rotate(-90 202.1 103.4)">SDI</text>
<text x="203.4" y="107" transform="rotate(-90 203.4 107)">23</text>
<text x="204.7" y="103.4" transform="rotate(-90 204.7 103.4)">IO15</text>
<text x="206" y="107" transform="rotate(-90 206 107)">24</text>
<text x="207.2" y="103.4" transform="rotate(-90 207.2 103.4)">IO2</text>
<text x="263.1" y="106.9" transform="rotate(-90 263.1 106.9)">25</text>
<text x="10.2" y="113.5">VCC</text>
<text x="12" y="108.4">D+</text>
<text x="12.6" y="110.9">D-</text>
<text x="60.6" y="108.7">7</text>
<text x="60.6" y="111.2">8</text>
<text x="62.9" y="109.9">NC.</text>
<text x="62.9" y="112.5">OUT#</text>
<text x="72.8" y="109.9">DSR#</text>
<text x="73" y="112.5">CTS#</text>
<text x="79.9" y="111.2">9</text>
<text x="79.9" y="108.7">10</text>
<text x="251.1" y="112.5">1</text>
<text x="253.4" y="113.7">CLKIN</text>
<text x="264.1" y="113.7" transform="rotate(-90 264.1 113.7)">GND</text>
<text x="269.7" y="113.7">SDA</text>
<text x="275.5" y="112.5">24</text>
<text x="251.1" y="115">2</text>
<text x="251.1" y="117.5">3</text>
<text x="253.4" y="116.3">NC</text>
<text x="253.4" y="118.8">NC</text>
<text x="268.2" y="118.8">RESV</text>
<text x="270" y="116.3">SCL</text>
<text x="275.5" y="117.5">22</text>
<text x="275.5" y="115">23</text>
<text x="251.1" y="120.1">4</text>
<text x="251.1" y="122.6">5</text>
<text x="251.1" y="125.2">6</text>
<text x="253.4" y="121.4">NC</text>
<text x="253.4" y="123.9">NC</text>
<text x="266.5" y="123.9">CPOUT</text>
<text x="268.2" y="121.4">RESV</text>
<text x="275.5" y="125.2">19</text>
<text x="275.5" y="122.6">20</text>
<text x="275.5" y="120.1">21</text>
<text x="251.1" y="127.7">7</text>
<text x="251.1" y="130.2">8</text>
<text x="253.4" y="126.4">AUX_DA</text>
<text x="253.4" y="129">AUX_CL</text>
<text x="253.4" y="131.5">VLOGIC</text>
<text x="268.2" y="126.4">RESV</text>
<text x="269.4" y="129">GND</text>
<text x="271.1" y="131.5">NC</text>
<text x="275.5" y="130.2">17</text>
<text x="275.5" y="127.7">18</text>
<text x="157.1" y="136.6">7</text>
<text x="159.4" y="137.9">RESERVED</text>
<text x="184.8" y="137.9">1PPS</text>
<text x="191.6" y="136.6">6</text>
<text x="249.8" y="135.3">10</text>
<text x="249.8" y="137.9">11</text>
<text x="251.1" y="132.8">9</text>
<text x="253.4" y="134.1">AD0</text>
<text x="253.4" y="136.6">REGOUT</text>
<text x="271.1" y="136.6">NC</text>
<text x="271.1" y="134.1">NC</text>
<text x="275.5" y="137.9">14</text>
<text x="275.5" y="135.3">15</text>
<text x="275.5" y="132.8">16</text>
<text x="157.1" y="139.1">8</text>
<text x="157.1" y="141.7">9</text>
<text x="159.4" y="140.4">RESERVED</text>
<text x="159.4" y="142.9">NC</text>
<text x="181.6" y="140.4">V_BCKP</text>
<text x="185.8" y="142.9">VCC</text>
<text x="191.6" y="141.7">4</text>
<text x="191.6" y="139.1">5</text>
<text x="249.8" y="140.4">12</text>
<text x="253.4" y="139.1">FSYNC</text>
<text x="253.4" y="141.7">INT</text>
<text x="269.6" y="141.7">VDD</text>
<text x="271.1" y="139.1">NC</text>
<text x="275.5" y="140.4">13</text>
<text x="33.6" y="148.8">VIN</text>
<text x="38.5" y="147.5">3</text>
<text x="155.8" y="144.2">10</text>
<text x="155.8" y="146.8">11</text>
<text x="155.8" y="149.3">12</text>
<text x="159.4" y="145.5">RESET</text>
<text x="159.4" y="148">RESERVED</text>
<text x="184.8" y="148">TXD1</text>
<text x="185.5" y="145.5">GND</text>
<text x="191.6" y="149.3">1</text>
<text x="191.6" y="146.8">2</text>
<text x="191.6" y="144.2">3</text>
<text x="14.1" y="152.6">4</text>
<text x="16.4" y="153.9">VOUT</text>
<text x="31.1" y="152.6">VOUT</text>
<text x="38.5" y="155.2">1</text>
<text x="38.5" y="151.3">2</text>
<text x="159.4" y="150.6">GND</text>
<text x="184.5" y="150.6">RXD1</text>
<text x="27.9" y="156.4">VSS/ADJ</text>
<text x="56.9" y="156.7">1</text>
<text x="56.9" y="159.2">2</text>
<text x="31.4" y="167.1">2</text>
<text x="38" y="167.1">1</text>
<text x="33.7" y="168.3">2</text>
<text x="35.6" y="168.3">1</text>
<text x="65.8" y="176">8</text>
<text x="68.8" y="177">VDD</text>
<text x="83.1" y="177">GND</text>
<text x="89.9" y="176">1GND</text>
<text x="65.8" y="181">7</text>
<text x="68.8" y="182.1">GND</text>
<text x="83.5" y="182.1">CSB</text>
<text x="89.9" y="181">2</text>
<text x="27.6" y="191.2">1</text>
<text x="65.8" y="191.2">5</text>
<text x="65.8" y="186.1">6</text>
<text x="68.8" y="187.1">VDDIO</text>
<text x="84.4" y="187.1">SDI</text>
<text x="89.9" y="186.1">3</text>
<text x="89.9" y="191.2">4</text>
<text x="27.6" y="193.7">2</text>
<text x="27.6" y="196.3">3</text>
<text x="29.9" y="192.5">1</text>
<text x="29.9" y="195">2</text>
<text x="29.9" y="197.6">3</text>
<text x="68.8" y="192.2">SDO</text>
<text x="83.5" y="192.2">SCK</text>
</g>
<g font-size="2.3" fill="#00f">
<text x="5.9" y="22.1">BUZZER</text>
<text x="72.1" y="19.5">TS-1088-AR02016</text>
<text x="83.6" y="19.5">TS-1088-AR02016</text>
<text x="246.8" y="23.3">CS</text>
<text x="113.1" y="27.1">CSN</text>
<text x="113.2" y="29.7">SCK</text>
<text x="114.7" y="24.6">CE</text>
<text x="244.1" y="25.9">MOSI</text>
<text x="102.6" y="32.2">EN</text>
<text x="112.1" y="34.8">MISO</text>
<text x="112.1" y="32.2">MOSI</text>
<text x="245.3" y="31">SCK</text>
<text x="54.5" y="38.6">IO0</text>
<text x="113.8" y="37.3">IRQ</text>
<text x="237.8" y="36">MISO</text>
<text x="263.9" y="44.9">TF-01A</text>
<text x="162.3" y="61.4">10uF</text>
<text x="157.9" y="71.6">EN</text>
<text x="227.1" y="71.6">SCL</text>
<text x="227.1" y="69.1">MOSI</text>
<text x="105.9" y="77.2" transform="rotate(-90 105.9 77.2)">IO0</text>
<text x="155.1" y="74.1">VBAT</text>
<text x="227.1" y="76.7">RX</text>
<text x="227.1" y="74.1">TX</text>
<text x="227.1" y="79.2">SDA</text>
<text x="157.9" y="89.4">CE</text>
<text x="227.1" y="84.3">MISO</text>
<text x="227.1" y="86.8">SCK</text>
<text x="227.1" y="89.4">CS</text>
<text x="246.8" y="86.8">RX</text>
<text x="247" y="84.3">TX</text>
<text x="107.7" y="91.7">S8050 J3Y(RANGE:200-350)</text>
<text x="152" y="94.5">BUZZER</text>
<text x="156.2" y="91.9">CSN</text>
<text x="227.1" y="94.5">GPSTX</text>
<text x="227.1" y="91.9">GPSRX</text>
<text x="256.3" y="91.9">DF1B-4P-2.5DSA(01)</text>
<text x="15.9" y="99.5">TX</text>
<text x="29.6" y="97">RX</text>
<text x="157" y="97">IRQ</text>
<text x="227.1" y="99.5">IO0</text>
<text x="227.1" y="97">SERVO</text>
<text x="103.3" y="113.4" transform="rotate(-90 103.3 113.4)">EN</text>
<text x="106.4" y="108.4">S8050 J3Y(RANGE:200-350)</text>
<text x="175" y="109.7">2.4GHz</text>
<text x="289.3" y="113.5">SDA</text>
<text x="17.5" y="119.9">U-M-M5SS-W-2</text>
<text x="62" y="116">CH340C</text>
<text x="289.3" y="116">SCL</text>
<text x="63.2" y="146.5">VBAT</text>
<text x="205.5" y="147.8">GPSTX</text>
<text x="252.5" y="148.8">MPU-6050</text>
<text x="158.5" y="154.1">L80-R</text>
<text x="205.5" y="150.3">GPSRX</text>
<text x="15" y="163">AMS1117-3.3</text>
<text x="111.5" y="187.2">SDA</text>
<text x="7" y="192.2">SERVO</text>
<text x="68.3" y="196.1">BMP280</text>
<text x="103.9" y="192.2">SCL</text>
<text x="29" y="201.1">DF1B-3P-2.5DSA(01)</text>
</g>
<text font-size="2.2" fill="#a00000" x="139.4" y="17.3">GT24</text>
<g font-size="1.5" fill="#000080">
<text x="7.4" y="93.4">USB1</text>
<text x="55.6" y="153">Switch</text>
<text x="29" y="188.6">Sig/5V/Gnd</text>
</g>
</svg>
